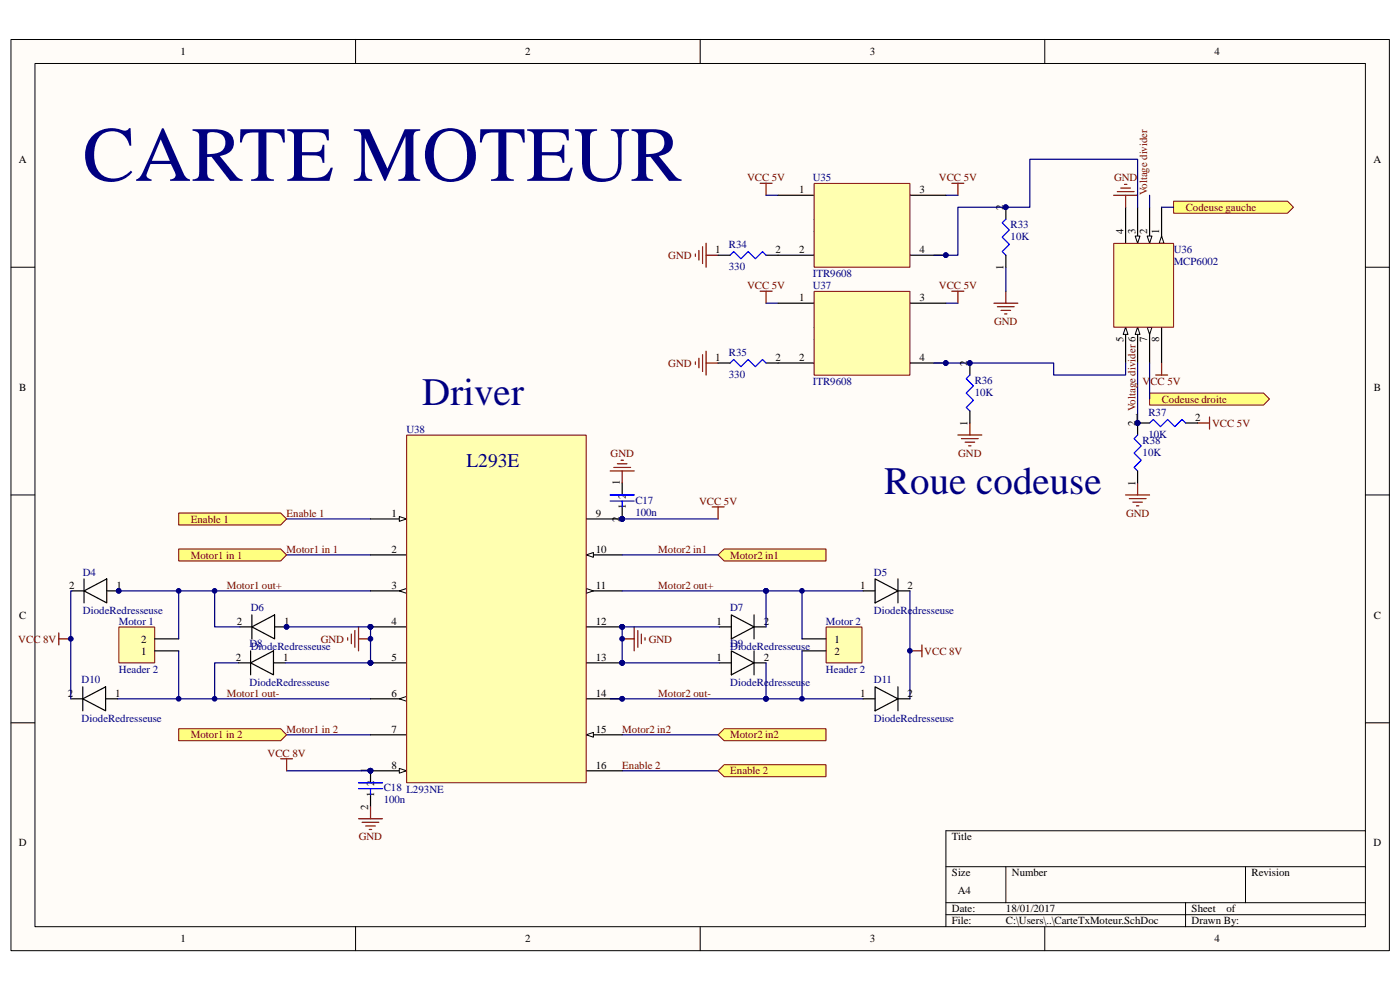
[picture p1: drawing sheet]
<svg xmlns="http://www.w3.org/2000/svg" width="420mm" height="297mm" viewBox="0 0 420 297" stroke-linecap="round" stroke-linejoin="round" font-family="sans-serif">
<path d="M3.3 11.9h413.7v273.3h-413.7z" fill="#fffcf8"/>
<path d="M3.3 11.9h413.7v273.3h-413.7z" fill="none" stroke="#000" stroke-width=".3"/>
<path d="M10.5 19.1h399.3v258.9h-399.3z" fill="#fffcf8"/>
<g fill="none" stroke="#000" stroke-width=".3">
<path d="M10.5 19h399.3v259h-399.3zM106.7 11.8v7.2M210.1 11.8v7.2M313.6 11.8v7.2M3.3 80.2h7.1M409.8 80.2h7.2M3.3 148.5h7.1M409.8 148.5h7.2M3.3 216.9h7.1M409.8 216.9h7.2M409.8 249.3h-125.9v28.7M106.7 278v7.2"/>
<path d="M210.1 278v7.2M283.9 260.1h125.9M283.9 270.8h125.9M283.9 274.4h125.9M301.9 260.1v10.7M313.6 278v7.2M355.8 270.8v7.2M373.8 260.1v10.7"/>
</g>
<path d="M186.7 191.7h3.6M190.3 188.1v7.2M191.4 189.2v5M192.5 190.2v2.9M193.6 191.3v.8" fill="none" stroke="#800000" stroke-width=".36"/>
<circle cx="186.7" cy="191.7" r=".7" fill="#000080"/>
<circle cx="186.7" cy="191.7" r=".7" fill="none" stroke="#000080" stroke-width=".3"/>
<path d="M17.6 189.9v3.6M17.6 191.7h3.6" fill="none" stroke="#800000" stroke-width=".36"/>
<circle cx="21.2" cy="191.7" r=".71" fill="#000080"/>
<circle cx="21.2" cy="191.7" r=".71" fill="none" stroke="#000080" stroke-width=".3"/>
<path d="M104.3 191.3v.8M105.4 190.2v2.9M106.5 189.2v5M107.6 188.1v7.2M107.6 191.7h3.6" fill="none" stroke="#800000" stroke-width=".36"/>
<circle cx="111.2" cy="191.7" r=".71" fill="#000080"/>
<circle cx="111.2" cy="191.7" r=".71" fill="none" stroke="#000080" stroke-width=".3"/>
<path d="M71.6 198.9h-7.2v10.8" fill="none" stroke="#000080" stroke-width=".36"/>
<circle cx="64.4" cy="209.7" r=".7" fill="#000080"/>
<circle cx="64.4" cy="209.7" r=".7" fill="none" stroke="#000080" stroke-width=".3"/>
<path d="M273.1 177.3v32.4" fill="none" stroke="#000080" stroke-width=".36"/>
<path d="M273.1 195.3h3.6M276.7 193.5v3.6" fill="none" stroke="#800000" stroke-width=".36"/>
<circle cx="273.1" cy="195.3" r=".71" fill="#000080"/>
<circle cx="273.1" cy="195.3" r=".71" fill="none" stroke="#000080" stroke-width=".3"/>
<path d="M86 155.7h25.2M35.3 177.3h75.9M86 166.5h25.2M229.9 177.3h29.1M35.3 209.7h75.9M86 220.5h25.2M186.7 220.5h28.8M186.7 231.3h28.8" fill="none" stroke="#000080" stroke-width=".36"/>
<circle cx="229.9" cy="177.3" r=".7" fill="#000080"/>
<circle cx="229.9" cy="177.3" r=".7" fill="none" stroke="#000080" stroke-width=".3"/>
<path d="M229.9 209.7h29.1" fill="none" stroke="#000080" stroke-width=".36"/>
<circle cx="229.9" cy="209.7" r=".7" fill="#000080"/>
<circle cx="229.9" cy="209.7" r=".7" fill="none" stroke="#000080" stroke-width=".3"/>
<path d="M53.6 153.9h30.6l1.8 1.8-1.8 1.8h-30.6z" fill-rule="evenodd" fill="#ffff80"/>
<path d="M53.6 153.9h30.6l1.8 1.8-1.8 1.8h-30.6z" fill="none" stroke="#800000" stroke-width=".3"/>
<path d="M53.6 164.7h30.6l1.8 1.8-1.8 1.8h-30.6z" fill-rule="evenodd" fill="#ffff80"/>
<path d="M53.6 164.7h30.6l1.8 1.8-1.8 1.8h-30.6z" fill="none" stroke="#800000" stroke-width=".3"/>
<path d="M53.6 218.7h30.6l1.8 1.8-1.8 1.7h-30.6z" fill-rule="evenodd" fill="#ffff80"/>
<path d="M53.6 218.7h30.6l1.8 1.8-1.8 1.7h-30.6z" fill="none" stroke="#800000" stroke-width=".3"/>
<path d="M215.5 231.3l1.8-1.9h30.6v3.6h-30.6z" fill-rule="evenodd" fill="#ffff80"/>
<path d="M215.5 231.3l1.8-1.9h30.6v3.6h-30.6z" fill="none" stroke="#800000" stroke-width=".3"/>
<path d="M215.5 220.5l1.8-1.8h30.6v3.5h-30.6z" fill-rule="evenodd" fill="#ffff80"/>
<path d="M215.5 220.5l1.8-1.8h30.6v3.5h-30.6z" fill="none" stroke="#800000" stroke-width=".3"/>
<path d="M248 188.2h10.7v10.7h-10.7z" fill="#ffffb0"/>
<path d="M247.9 188.1h10.8v10.8h-10.8z" fill="none" stroke="#800000" stroke-width=".3"/>
<path d="M240.7 191.7h7.2M240.7 195.3h7.2" fill="none" stroke="#000" stroke-width=".36"/>
<path d="M240.7 177.3v14.4" fill="none" stroke="#000080" stroke-width=".36"/>
<circle cx="240.7" cy="177.3" r=".7" fill="#000080"/>
<circle cx="240.7" cy="177.3" r=".7" fill="none" stroke="#000080" stroke-width=".3"/>
<path d="M240.7 195.3v14.4" fill="none" stroke="#000080" stroke-width=".36"/>
<circle cx="240.7" cy="209.7" r=".7" fill="#000080"/>
<circle cx="240.7" cy="209.7" r=".7" fill="none" stroke="#000080" stroke-width=".3"/>
<path d="M35.7 188.2h10.7v10.7h-10.7z" fill="#ffffb0"/>
<path d="M35.7 188.1h10.7v10.8h-10.7z" fill="none" stroke="#800000" stroke-width=".3"/>
<path d="M46.4 195.3h7.2M46.4 191.7h7.2" fill="none" stroke="#000" stroke-width=".36"/>
<path d="M53.6 177.3v14.4" fill="none" stroke="#000080" stroke-width=".36"/>
<circle cx="53.6" cy="177.3" r=".69" fill="#000080"/>
<circle cx="53.6" cy="177.3" r=".69" fill="none" stroke="#000080" stroke-width=".3"/>
<path d="M53.6 195.3v14.4" fill="none" stroke="#000080" stroke-width=".36"/>
<circle cx="53.6" cy="209.7" r=".7" fill="#000080"/>
<circle cx="53.6" cy="209.7" r=".7" fill="none" stroke="#000080" stroke-width=".3"/>
<g fill="none" stroke="#000" stroke-width=".36">
<path d="M259 177.3h3.6M262.6 173.7l6.9 3.6-6.9 3.6zM269.5 173.7v7.2M269.5 177.3h3.6M72 188.1h3.6M75.6 188.1l6.8-3.6v7.2zM75.6 184.5v7.2M82.4 188.1h3.6M215.9 188.1h3.6M215.9 198.9h3.6M219.5 184.5l6.8 3.6-6.8 3.6zM219.5 195.3l6.8 3.6-6.8 3.6z"/>
<path d="M226.3 184.5v7.2M226.3 195.3v7.2M226.3 188.1h3.6M226.3 198.9h3.6M259 209.7h3.6M262.6 206.1l6.9 3.6-6.9 3.6zM269.5 206.1v7.2M269.5 209.7h3.6"/>
</g>
<circle cx="86" cy="188.1" r=".7" fill="#000080"/>
<circle cx="86" cy="188.1" r=".7" fill="none" stroke="#000080" stroke-width=".3"/>
<circle cx="86" cy="188.1" r=".7" fill="#000080"/>
<circle cx="86" cy="188.1" r=".7" fill="none" stroke="#000080" stroke-width=".3"/>
<path d="M21.6 177.3h3.6M25.2 177.3l6.8-3.6v7.2zM25.2 173.7v7.2M32 177.3h3.6M71.6 198.9h3.6M75.2 198.9l6.9-3.6v7.2zM75.2 195.3v7.2M82.1 198.9h3.5M21.2 209.7h3.6M24.8 209.7l6.9-3.6v7.2zM24.8 206.1v7.2M31.7 209.7h3.6" fill="none" stroke="#000" stroke-width=".36"/>
<circle cx="35.6" cy="177.3" r=".69" fill="#000080"/>
<circle cx="35.6" cy="177.3" r=".69" fill="none" stroke="#000080" stroke-width=".3"/>
<circle cx="35.6" cy="177.3" r=".69" fill="#000080"/>
<circle cx="35.6" cy="177.3" r=".69" fill="none" stroke="#000080" stroke-width=".3"/>
<path d="M186.7 144.9v3.6M186.7 152.1v3.6" fill="none" stroke="#000" stroke-width=".36"/>
<circle cx="186.7" cy="155.7" r=".69" fill="#000080"/>
<circle cx="186.7" cy="155.7" r=".69" fill="none" stroke="#000080" stroke-width=".3"/>
<path d="M183.1 148.5h7.2M183.1 150.3h7.2M186.7 150.3v1.8" fill="none" stroke="#00f" stroke-width=".36"/>
<circle cx="186.7" cy="155.7" r=".69" fill="#000080"/>
<circle cx="186.7" cy="155.7" r=".69" fill="none" stroke="#000080" stroke-width=".3"/>
<path d="M185.3 139.1h2.9M186.4 138.1h.7M183.1 141.3h7.2M184.2 140.3h5.1M186.7 141.3v3.6" fill="none" stroke="#800000" stroke-width=".36"/>
<path d="M111.2 231.3v3.6" fill="none" stroke="#000" stroke-width=".36"/>
<circle cx="111.2" cy="231.2" r=".7" fill="#000080"/>
<circle cx="111.2" cy="231.2" r=".7" fill="none" stroke="#000080" stroke-width=".3"/>
<path d="M111.2 238.5v3.6" fill="none" stroke="#000" stroke-width=".36"/>
<path d="M107.6 234.9h7.2M107.6 236.6h7.2M111.2 236.6v1.9" fill="none" stroke="#00f" stroke-width=".36"/>
<circle cx="111.2" cy="231.2" r=".7" fill="#000080"/>
<circle cx="111.2" cy="231.2" r=".7" fill="none" stroke="#000080" stroke-width=".3"/>
<path d="M107.6 245.7h7.2M108.7 246.7h5M109.8 247.8h2.8M110.8 248.9h.7M111.2 242.1v3.6" fill="none" stroke="#800000" stroke-width=".36"/>
<path d="M215.5 166.5l1.8-1.8h30.6v3.6h-30.6z" fill-rule="evenodd" fill="#ffff80"/>
<path d="M215.5 166.5l1.8-1.8h30.6v3.6h-30.6z" fill="none" stroke="#800000" stroke-width=".3"/>
<path d="M111.2 155.7h10.8" fill="none" stroke="#000" stroke-width=".36"/>
<path d="M119.8 155l2.2 .7-2.2 .7z" fill="#fffcf8"/>
<path d="M119.8 155l2.2 .7-2.2 .7z" fill="none" stroke="#000" stroke-width=".3"/>
<path d="M111.2 166.5h10.8M111.2 177.3h10.8" fill="none" stroke="#000" stroke-width=".36"/>
<path d="M119.8 177.3l2.2-.7v1.4z" fill="#fffcf8"/>
<path d="M119.8 177.3l2.2-.7v1.4z" fill="none" stroke="#000" stroke-width=".3"/>
<path d="M111.2 188.1h10.8" fill="none" stroke="#000" stroke-width=".36"/>
<circle cx="111.2" cy="188.1" r=".71" fill="#000080"/>
<circle cx="111.2" cy="188.1" r=".71" fill="none" stroke="#000080" stroke-width=".3"/>
<path d="M111.2 198.9h10.8" fill="none" stroke="#000" stroke-width=".36"/>
<circle cx="111.2" cy="198.9" r=".71" fill="#000080"/>
<circle cx="111.2" cy="198.9" r=".71" fill="none" stroke="#000080" stroke-width=".3"/>
<path d="M111.2 209.7h10.8" fill="none" stroke="#000" stroke-width=".36"/>
<path d="M119.8 209.7l2.2-.7v1.4z" fill="#fffcf8"/>
<path d="M119.8 209.7l2.2-.7v1.4z" fill="none" stroke="#000" stroke-width=".3"/>
<path d="M111.2 220.5h10.8M111.2 231.3h10.8" fill="none" stroke="#000" stroke-width=".36"/>
<path d="M119.8 230.5l2.2 .8-2.2 .7z" fill="#fffcf8"/>
<path d="M119.8 230.5l2.2 .8-2.2 .7z" fill="none" stroke="#000" stroke-width=".3"/>
<circle cx="111.2" cy="231.2" r=".7" fill="#000080"/>
<circle cx="111.2" cy="231.2" r=".7" fill="none" stroke="#000080" stroke-width=".3"/>
<path d="M175.9 155.7h10.8" fill="none" stroke="#000" stroke-width=".36"/>
<circle cx="186.7" cy="155.7" r=".69" fill="#000080"/>
<circle cx="186.7" cy="155.7" r=".69" fill="none" stroke="#000080" stroke-width=".3"/>
<path d="M175.9 166.5h10.8" fill="none" stroke="#000" stroke-width=".36"/>
<path d="M175.9 166.5l2.2-.7v1.4z" fill="#fffcf8"/>
<path d="M175.9 166.5l2.2-.7v1.4z" fill="none" stroke="#000" stroke-width=".3"/>
<path d="M175.9 177.3h10.8" fill="none" stroke="#000" stroke-width=".36"/>
<path d="M175.9 176.6l2.2 .7-2.2 .7z" fill="#fffcf8"/>
<path d="M175.9 176.6l2.2 .7-2.2 .7z" fill="none" stroke="#000" stroke-width=".3"/>
<path d="M175.9 188.1h10.8" fill="none" stroke="#000" stroke-width=".36"/>
<circle cx="186.7" cy="188.1" r=".7" fill="#000080"/>
<circle cx="186.7" cy="188.1" r=".7" fill="none" stroke="#000080" stroke-width=".3"/>
<path d="M175.9 198.9h10.8" fill="none" stroke="#000" stroke-width=".36"/>
<circle cx="186.7" cy="198.9" r=".7" fill="#000080"/>
<circle cx="186.7" cy="198.9" r=".7" fill="none" stroke="#000080" stroke-width=".3"/>
<path d="M175.9 209.7h10.8" fill="none" stroke="#000" stroke-width=".36"/>
<circle cx="186.7" cy="209.7" r=".7" fill="#000080"/>
<circle cx="186.7" cy="209.7" r=".7" fill="none" stroke="#000080" stroke-width=".3"/>
<path d="M175.9 220.5h10.8" fill="none" stroke="#000" stroke-width=".36"/>
<path d="M175.9 220.5l2.2-.7v1.4z" fill="#fffcf8"/>
<path d="M175.9 220.5l2.2-.7v1.4z" fill="none" stroke="#000" stroke-width=".3"/>
<path d="M175.9 231.3h10.8" fill="none" stroke="#000" stroke-width=".36"/>
<path d="M122.1 130.6h53.8v104.3h-53.8z" fill="#ffffb0"/>
<path d="M122 130.6h53.9v104.3h-53.9z" fill="none" stroke="#800000" stroke-width=".3"/>
<circle cx="111.2" cy="188.1" r=".71" fill="#000080"/>
<circle cx="111.2" cy="188.1" r=".71" fill="none" stroke="#000080" stroke-width=".3"/>
<circle cx="111.2" cy="198.9" r=".71" fill="#000080"/>
<circle cx="111.2" cy="198.9" r=".71" fill="none" stroke="#000080" stroke-width=".3"/>
<circle cx="111.2" cy="231.2" r=".7" fill="#000080"/>
<circle cx="111.2" cy="231.2" r=".7" fill="none" stroke="#000080" stroke-width=".3"/>
<circle cx="186.7" cy="155.7" r=".69" fill="#000080"/>
<circle cx="186.7" cy="155.7" r=".69" fill="none" stroke="#000080" stroke-width=".3"/>
<circle cx="186.7" cy="188.1" r=".7" fill="#000080"/>
<circle cx="186.7" cy="188.1" r=".7" fill="none" stroke="#000080" stroke-width=".3"/>
<circle cx="186.7" cy="198.9" r=".7" fill="#000080"/>
<circle cx="186.7" cy="198.9" r=".7" fill="none" stroke="#000080" stroke-width=".3"/>
<circle cx="186.7" cy="209.7" r=".7" fill="#000080"/>
<circle cx="186.7" cy="209.7" r=".7" fill="none" stroke="#000080" stroke-width=".3"/>
<path d="M186.7 155.7h28.8M186.7 166.5h28.8" fill="none" stroke="#000080" stroke-width=".36"/>
<circle cx="186.7" cy="155.7" r=".69" fill="#000080"/>
<circle cx="186.7" cy="155.7" r=".69" fill="none" stroke="#000080" stroke-width=".3"/>
<path d="M86 231.3h25.2" fill="none" stroke="#000080" stroke-width=".36"/>
<circle cx="111.2" cy="231.2" r=".7" fill="#000080"/>
<circle cx="111.2" cy="231.2" r=".7" fill="none" stroke="#000080" stroke-width=".3"/>
<path d="M345 117.9h34.2l1.8 1.8-1.8 1.8h-34.2z" fill-rule="evenodd" fill="#ffff80"/>
<path d="M345 117.9h34.2l1.8 1.8-1.8 1.8h-34.2z" fill="none" stroke="#800000" stroke-width=".3"/>
<path d="M352.2 60.4h34.2l1.8 1.8-1.8 1.8h-34.2z" fill-rule="evenodd" fill="#ffff80"/>
<path d="M352.2 60.4h34.2l1.8 1.8-1.8 1.8h-34.2z" fill="none" stroke="#800000" stroke-width=".3"/>
<path d="M213.7 152.1h3.6M215.5 152.1v3.6M84.2 227.7h3.6M86 227.7v3.6" fill="none" stroke="#800000" stroke-width=".36"/>
<path d="M64.4 177.3v10.8h7.6" fill="none" stroke="#000080" stroke-width=".36"/>
<circle cx="64.4" cy="177.3" r=".69" fill="#000080"/>
<circle cx="64.4" cy="177.3" r=".69" fill="none" stroke="#000080" stroke-width=".3"/>
<path d="M301.9 80.2v7.2M21.6 177.3h-.4v32.4M229.9 177.3v10.8" fill="none" stroke="#000080" stroke-width=".36"/>
<g fill="none" stroke="#800000" stroke-width=".36">
<path d="M228.1 55h3.6M229.9 55v3.6M285.7 55h3.6M287.5 55v3.6M208.7 76.2v.7M209.8 75.1v2.9M210.9 74v5.1M211.9 73v7.2M211.9 76.6h3.6M228.1 87.4h3.6M229.9 87.4v3.6M285.7 87.4h3.6"/>
<path d="M287.5 87.4v3.6M298.3 91h7.2M299.3 92h5.1M300.4 93.1h2.9M301.5 94.2h.7M301.9 87.4v3.6M208.7 108.6v.7M209.8 107.5v2.9M210.9 106.4v5.1M211.9 105.4v7.1M211.9 108.9h3.6M287.5 130.5h7.2"/>
<path d="M288.5 131.6h5.1M289.6 132.7h2.9M290.7 133.8h.7M291.1 126.9v3.6"/>
</g>
<circle cx="229.9" cy="177.3" r=".7" fill="#000080"/>
<circle cx="229.9" cy="177.3" r=".7" fill="none" stroke="#000080" stroke-width=".3"/>
<path d="M186.7 177.3h43.2" fill="none" stroke="#000080" stroke-width=".36"/>
<circle cx="229.9" cy="177.3" r=".7" fill="#000080"/>
<circle cx="229.9" cy="177.3" r=".7" fill="none" stroke="#000080" stroke-width=".3"/>
<path d="M229.9 198.9v10.8" fill="none" stroke="#000080" stroke-width=".36"/>
<circle cx="229.9" cy="209.7" r=".7" fill="#000080"/>
<circle cx="229.9" cy="209.7" r=".7" fill="none" stroke="#000080" stroke-width=".3"/>
<path d="M183.1 209.7h46.8" fill="none" stroke="#000080" stroke-width=".36"/>
<circle cx="229.9" cy="209.7" r=".7" fill="#000080"/>
<circle cx="229.9" cy="209.7" r=".7" fill="none" stroke="#000080" stroke-width=".3"/>
<path d="M85.6 198.9h25.6" fill="none" stroke="#000080" stroke-width=".36"/>
<circle cx="111.2" cy="198.9" r=".71" fill="#000080"/>
<circle cx="111.2" cy="198.9" r=".71" fill="none" stroke="#000080" stroke-width=".3"/>
<path d="M111.2 188.1v10.8" fill="none" stroke="#000080" stroke-width=".36"/>
<circle cx="111.2" cy="198.9" r=".71" fill="#000080"/>
<circle cx="111.2" cy="198.9" r=".71" fill="none" stroke="#000080" stroke-width=".3"/>
<circle cx="111.2" cy="188.1" r=".71" fill="#000080"/>
<circle cx="111.2" cy="188.1" r=".71" fill="none" stroke="#000080" stroke-width=".3"/>
<path d="M85.6 188.1h25.6" fill="none" stroke="#000080" stroke-width=".36"/>
<circle cx="111.2" cy="188.1" r=".71" fill="#000080"/>
<circle cx="111.2" cy="188.1" r=".71" fill="none" stroke="#000080" stroke-width=".3"/>
<path d="M186.7 198.9h29.2" fill="none" stroke="#000080" stroke-width=".36"/>
<circle cx="186.7" cy="198.9" r=".7" fill="#000080"/>
<circle cx="186.7" cy="198.9" r=".7" fill="none" stroke="#000080" stroke-width=".3"/>
<path d="M186.7 188.1v10.8" fill="none" stroke="#000080" stroke-width=".36"/>
<circle cx="186.7" cy="198.9" r=".7" fill="#000080"/>
<circle cx="186.7" cy="198.9" r=".7" fill="none" stroke="#000080" stroke-width=".3"/>
<circle cx="186.7" cy="188.1" r=".7" fill="#000080"/>
<circle cx="186.7" cy="188.1" r=".7" fill="none" stroke="#000080" stroke-width=".3"/>
<path d="M186.7 188.1h29.2" fill="none" stroke="#000080" stroke-width=".36"/>
<circle cx="186.7" cy="188.1" r=".7" fill="#000080"/>
<circle cx="186.7" cy="188.1" r=".7" fill="none" stroke="#000080" stroke-width=".3"/>
<path d="M348.6 62.2v10.8" fill="none" stroke="#000" stroke-width=".36"/>
<path d="M348.6 70.8l.7 2.2h-1.4z" fill="#fffcf8"/>
<path d="M348.6 70.8l.7 2.2h-1.4z" fill="none" stroke="#000" stroke-width=".3"/>
<path d="M345 62.2v10.8" fill="none" stroke="#000" stroke-width=".36"/>
<path d="M344.3 70.8h1.4l-.7 2.2z" fill="#fffcf8"/>
<path d="M344.3 70.8h1.4l-.7 2.2z" fill="none" stroke="#000" stroke-width=".3"/>
<path d="M341.4 62.2v10.8" fill="none" stroke="#000" stroke-width=".36"/>
<path d="M340.7 70.8h1.4l-.7 2.2z" fill="#fffcf8"/>
<path d="M340.7 70.8h1.4l-.7 2.2z" fill="none" stroke="#000" stroke-width=".3"/>
<path d="M337.8 62.2v10.8M337.8 98.2v10.7" fill="none" stroke="#000" stroke-width=".36"/>
<path d="M337.8 98.2l.7 2.1h-1.4z" fill="#fffcf8"/>
<path d="M337.8 98.2l.7 2.1h-1.4z" fill="none" stroke="#000" stroke-width=".3"/>
<path d="M341.4 98.2v10.7" fill="none" stroke="#000" stroke-width=".36"/>
<path d="M341.4 98.2l.7 2.1h-1.4z" fill="#fffcf8"/>
<path d="M341.4 98.2l.7 2.1h-1.4z" fill="none" stroke="#000" stroke-width=".3"/>
<path d="M345 98.2v10.7" fill="none" stroke="#000" stroke-width=".36"/>
<path d="M344.3 98.2h1.4l-.7 2.1z" fill="#fffcf8"/>
<path d="M344.3 98.2h1.4l-.7 2.1z" fill="none" stroke="#000" stroke-width=".3"/>
<path d="M348.6 98.2v10.7" fill="none" stroke="#000" stroke-width=".36"/>
<path d="M334.3 73.1h17.9v25.1h-17.9z" fill="#ffffb0"/>
<path d="M334.3 73h17.9v25.2h-17.9z" fill="none" stroke="#800000" stroke-width=".3"/>
<path d="M341.4 108.9v18M345 108.9v10.8" fill="none" stroke="#000080" stroke-width=".36"/>
<circle cx="341.4" cy="126.9" r=".7" fill="#000080"/>
<circle cx="341.4" cy="126.9" r=".7" fill="none" stroke="#000080" stroke-width=".3"/>
<g fill="none" stroke="#800000" stroke-width=".36">
<path d="M334.2 58.6h7.2M335.3 57.5h5M336.4 56.4h2.8M337.5 55.3h.7M337.8 58.6v3.6M346.8 112.5h3.6M348.6 108.9v3.6M359.4 126.9h3.6M363 125.1v3.6M337.8 148.5h7.2M338.9 149.6h5M340 150.7h2.8"/>
<path d="M341.1 151.8h.7M341.4 144.9v3.6"/>
</g>
<path d="M229.9 58.6h3.6M283.9 58.6h3.6M345 58.6v3.6M348.6 62.2h3.6M229.9 91h3.6M283.9 91h3.6" fill="none" stroke="#000080" stroke-width=".36"/>
<path d="M233.5 91h10.8M273.1 91h10.8M233.5 108.9h10.8M273.1 108.9h10.8" fill="none" stroke="#000" stroke-width=".36"/>
<circle cx="283.8" cy="108.9" r=".71" fill="#000080"/>
<circle cx="283.8" cy="108.9" r=".71" fill="none" stroke="#000080" stroke-width=".3"/>
<path d="M244.3 91h3.6v7.2M244.3 98.2h7.2l-3.6 3.6zM255.1 98.2h7.2M259.4 97.2l2.9 1-2.9 .9M265.9 94.6v10.8M273.1 91h-3.6v3.6l-3.6 3.6M244.3 101.8h7.2M247.9 101.8v7.1h-3.6M255.1 101.8h7.2M259.4 100.8l2.9 1-2.9 .9M265.9 101.8l3.6 3.6v3.5h3.6M268.1 102.7l1.4 2.7-2.7-1.4" fill="none" stroke="#11037f" stroke-width=".36"/>
<path d="M244.4 87.5h28.7v25.1h-28.7z" fill="#ffffb0"/>
<path d="M244.3 87.4h28.8v25.2h-28.8z" fill="none" stroke="#800000" stroke-width=".3"/>
<circle cx="283.8" cy="108.9" r=".71" fill="#000080"/>
<circle cx="283.8" cy="108.9" r=".71" fill="none" stroke="#000080" stroke-width=".3"/>
<path d="M280.3 108.9h35.9v3.6h21.6v-3.6" fill="none" stroke="#000080" stroke-width=".36"/>
<path d="M233.5 58.6h10.8M273.1 58.6h10.8M233.5 76.6h10.8M273.1 76.6h10.8" fill="none" stroke="#000" stroke-width=".36"/>
<circle cx="283.9" cy="76.6" r=".7" fill="#000080"/>
<circle cx="283.9" cy="76.6" r=".7" fill="none" stroke="#000080" stroke-width=".3"/>
<path d="M244.3 58.6h3.6v7.2M273.1 58.6h-3.6v3.6l-3.6 3.6M244.3 65.8h7.2l-3.6 3.6zM244.3 69.4h7.2M247.9 69.4v7.2h-3.6M255.1 69.4h7.2M255.1 65.8h7.2M259.4 64.8l2.9 1-2.9 1M259.4 68.4l2.9 1-2.9 1M265.9 69.4l3.6 3.6v3.6h3.6M265.9 62.2v10.8M268.1 70.3l1.4 2.7-2.7-1.4" fill="none" stroke="#11037f" stroke-width=".36"/>
<path d="M244.4 55.1h28.7v25.1h-28.7z" fill="#ffffb0"/>
<path d="M244.3 55h28.8v25.2h-28.8z" fill="none" stroke="#800000" stroke-width=".3"/>
<circle cx="283.9" cy="76.6" r=".7" fill="#000080"/>
<circle cx="283.9" cy="76.6" r=".7" fill="none" stroke="#000080" stroke-width=".3"/>
<path d="M341.4 126.9h3.6M355.8 126.9h3.6" fill="none" stroke="#000" stroke-width=".36"/>
<path d="M345 126.9l1.1-1 2.2 2.1 2.1-2.1 2.2 2.1 2.1-2.1 1.1 1" fill="none" stroke="#00f" stroke-width=".36"/>
<circle cx="341.4" cy="126.9" r=".7" fill="#000080"/>
<circle cx="341.4" cy="126.9" r=".7" fill="none" stroke="#000080" stroke-width=".3"/>
<circle cx="341.4" cy="126.9" r=".7" fill="#000080"/>
<circle cx="341.4" cy="126.9" r=".7" fill="none" stroke="#000080" stroke-width=".3"/>
<path d="M341.4 126.9v3.6" fill="none" stroke="#000" stroke-width=".36"/>
<circle cx="341.4" cy="126.9" r=".7" fill="#000080"/>
<circle cx="341.4" cy="126.9" r=".7" fill="none" stroke="#000080" stroke-width=".3"/>
<path d="M341.4 130.5l-1.1 1.1 2.2 2.2-2.2 2.1 2.2 2.2-2.2 2.2 1.1 1" fill="none" stroke="#00f" stroke-width=".36"/>
<path d="M341.4 141.3v3.6" fill="none" stroke="#000" stroke-width=".36"/>
<circle cx="341.4" cy="126.9" r=".7" fill="#000080"/>
<circle cx="341.4" cy="126.9" r=".7" fill="none" stroke="#000080" stroke-width=".3"/>
<path d="M215.5 108.9h3.6M229.9 108.9h3.6M291.1 108.9v3.6" fill="none" stroke="#000" stroke-width=".36"/>
<path d="M219.1 108.9l1.1-1 2.2 2.1 2.1-2.1 2.2 2.1 2.1-2.1 1.1 1" fill="none" stroke="#00f" stroke-width=".36"/>
<circle cx="291" cy="108.9" r=".71" fill="#000080"/>
<circle cx="291" cy="108.9" r=".71" fill="none" stroke="#000080" stroke-width=".3"/>
<path d="M291.1 112.5l-1.1 1.1 2.1 2.2-2.1 2.1 2.1 2.2-2.1 2.2 1.1 1" fill="none" stroke="#00f" stroke-width=".36"/>
<path d="M291.1 123.3v3.6" fill="none" stroke="#000" stroke-width=".36"/>
<circle cx="291" cy="108.9" r=".71" fill="#000080"/>
<circle cx="291" cy="108.9" r=".71" fill="none" stroke="#000080" stroke-width=".3"/>
<path d="M215.5 76.6h3.6M229.9 76.6h3.6M301.9 62.2v3.6" fill="none" stroke="#000" stroke-width=".36"/>
<path d="M219.1 76.6l1.1-1.1 2.2 2.1 2.1-2.1 2.2 2.1 2.1-2.1 1.1 1.1" fill="none" stroke="#00f" stroke-width=".36"/>
<circle cx="301.8" cy="62.2" r=".7" fill="#000080"/>
<circle cx="301.8" cy="62.2" r=".7" fill="none" stroke="#000080" stroke-width=".3"/>
<path d="M301.9 65.8l-1.1 1 2.1 2.2-2.1 2.2 2.1 2.1-2.1 2.2 1.1 1.1" fill="none" stroke="#00f" stroke-width=".36"/>
<path d="M301.9 76.6v3.6" fill="none" stroke="#000" stroke-width=".36"/>
<circle cx="301.8" cy="62.2" r=".7" fill="#000080"/>
<circle cx="301.8" cy="62.2" r=".7" fill="none" stroke="#000080" stroke-width=".3"/>
<path d="M341.4 62.2v-14.4h-32.3v14.4h-21.6v14.4h-7.2" fill="none" stroke="#000080" stroke-width=".36"/>
<text font-size="23.4" fill="#000080" x="24.9" y="54.3">CARTE MOTEUR</text>
<g font-size="11.7" fill="#000080">
<text x="126.7" y="121.5">Driver</text>
<text x="265.4" y="148.2">Roue codeuse</text>
</g>
<text font-size="5.8" fill="#000080" x="140" y="140.1">L293E</text>
<g font-size="3.3">
<text x="54.2" y="16.5">1</text>
<text x="157.6" y="16.5">2</text>
<text x="261" y="16.5">3</text>
<text x="364.5" y="16.5">4</text>
<text x="5.7" y="48.9">A</text>
<text x="412.2" y="48.9">A</text>
<text x="239.8" y="57.9">1</text>
<text x="276" y="57.9">3</text>
<text x="301.1" y="62.9" transform="rotate(-90 301.1 62.9)">2</text>
<text x="337.1" y="70.1" transform="rotate(-90 337.1 70.1)">4</text>
<text x="340.7" y="70.1" transform="rotate(-90 340.7 70.1)">3</text>
<text x="344.3" y="70.1" transform="rotate(-90 344.3 70.1)">2</text>
<text x="347.9" y="70.1" transform="rotate(-90 347.9 70.1)">1</text>
<text x="214.6" y="75.9">1</text>
<text x="232.8" y="75.9">2</text>
<text x="239.8" y="75.9">2</text>
<text x="276" y="75.9">4</text>
<text x="301.1" y="81.1" transform="rotate(-90 301.1 81.1)">1</text>
<text x="239.8" y="90.3">1</text>
<text x="276" y="90.3">3</text>
<text x="337.1" y="102.7" transform="rotate(-90 337.1 102.7)">5</text>
<text x="344.3" y="102.7" transform="rotate(-90 344.3 102.7)">7</text>
<text x="347.9" y="102.7" transform="rotate(-90 347.9 102.7)">8</text>
<text x="214.6" y="108.2">1</text>
<text x="232.8" y="108.2">2</text>
<text x="239.8" y="108.2">2</text>
<text x="276" y="108.2">4</text>
<text x="290.4" y="109.7" transform="rotate(-90 290.4 109.7)">2</text>
<text x="5.8" y="117.3">B</text>
<text x="412.3" y="117.3">B</text>
<text x="290.4" y="127.8" transform="rotate(-90 290.4 127.8)">1</text>
<text x="340.5" y="126.2">1</text>
<text x="340.7" y="127.7" transform="rotate(-90 340.7 127.7)">2</text>
<text x="358.7" y="126.2">2</text>
<text x="186" y="145.7" transform="rotate(-90 186 145.7)">1</text>
<text x="187.9" y="149.6" transform="rotate(-90 187.9 149.6)">2</text>
<text x="340.7" y="145.8" transform="rotate(-90 340.7 145.8)">1</text>
<text x="117.5" y="155">1</text>
<text x="178.8" y="155">9</text>
<text x="187.9" y="152.7" transform="rotate(-90 187.9 152.7)">1</text>
<text x="186" y="156.6" transform="rotate(-90 186 156.6)">2</text>
<text x="117.5" y="165.8">2</text>
<text x="178.8" y="165.8">10</text>
<text x="20.7" y="176.6">2</text>
<text x="35" y="176.6">1</text>
<text x="117.5" y="176.6">3</text>
<text x="178.8" y="176.6">11</text>
<text x="258.1" y="176.6">1</text>
<text x="272.4" y="176.6">2</text>
<text x="5.8" y="185.6">C</text>
<text x="412.3" y="185.6">C</text>
<text x="71.1" y="187.4">2</text>
<text x="85.3" y="187.4">1</text>
<text x="117.5" y="187.4">4</text>
<text x="178.8" y="187.4">12</text>
<text x="215" y="187.4">1</text>
<text x="229.2" y="187.4">2</text>
<text x="42.3" y="196.4">1</text>
<text x="42.3" y="192.8">2</text>
<text x="250.4" y="192.8">1</text>
<text x="250.4" y="196.4">2</text>
<text x="70.7" y="198.2">2</text>
<text x="85" y="198.2">1</text>
<text x="117.5" y="198.2">5</text>
<text x="178.8" y="198.2">13</text>
<text x="215" y="198.2">1</text>
<text x="229.2" y="198.2">2</text>
<text x="20.4" y="209">2</text>
<text x="34.6" y="209">1</text>
<text x="117.5" y="209">6</text>
<text x="178.8" y="209">14</text>
<text x="258.1" y="209">1</text>
<text x="272.4" y="209">2</text>
<text x="117.5" y="219.8">7</text>
<text x="178.8" y="219.8">15</text>
<text x="110.5" y="232" transform="rotate(-90 110.5 232)">1</text>
<text x="117.5" y="230.6">8</text>
<text x="178.8" y="230.6">16</text>
<text x="112.3" y="239" transform="rotate(-90 112.3 239)">1</text>
<text x="112.3" y="236" transform="rotate(-90 112.3 236)">2</text>
<text x="110.5" y="243" transform="rotate(-90 110.5 243)">2</text>
<text x="5.7" y="254">D</text>
<text x="285.7" y="252.2">Title</text>
<text x="412.2" y="254">D</text>
<text x="285.7" y="263">Size</text>
<text x="303.7" y="263">Number</text>
<text x="375.6" y="263">Revision</text>
<text x="287.5" y="268.4">A4</text>
<text x="285.7" y="273.7">Date:</text>
<text x="301.9" y="273.7">18/01/2017</text>
<text x="357.6" y="273.7">Sheet</text>
<text x="368.1" y="273.7">of</text>
<text x="285.7" y="277.3">File:</text>
<text x="301.9" y="277.3">C:\Users\..\CarteTxMoteur.SchDoc</text>
<text x="357.6" y="277.3">Drawn By:</text>
<text x="54.2" y="282.7">1</text>
<text x="157.6" y="282.7">2</text>
<text x="261" y="282.7">3</text>
<text x="364.5" y="282.7">4</text>
</g>
<g font-size="3.3" fill="#800000">
<text x="224.2" y="54.3">VCC 5V</text>
<text x="281.8" y="54.3">VCC 5V</text>
<text x="334.3" y="54.3">GND</text>
<text x="344.3" y="58.6" transform="rotate(-90 344.3 58.6)">Voltage divider</text>
<text x="355.8" y="63.3">Codeuse gauche</text>
<text x="200.6" y="77.7">GND</text>
<text x="224.2" y="86.7">VCC 5V</text>
<text x="281.8" y="86.7">VCC 5V</text>
<text x="298.4" y="97.5">GND</text>
<text x="200.6" y="110.1">GND</text>
<text x="342.9" y="115.4">VCC 5V</text>
<text x="340.7" y="123.4" transform="rotate(-90 340.7 123.4)">Voltage divider 6</text>
<text x="348.6" y="120.9">Codeuse droite</text>
<text x="363.8" y="128.1">VCC 5V</text>
<text x="183.2" y="137">GND</text>
<text x="287.6" y="137">GND</text>
<text x="86" y="155">Enable 1</text>
<text x="209.8" y="151.4">VCC 5V</text>
<text x="337.9" y="155">GND</text>
<text x="57.3" y="156.8">Enable 1</text>
<text x="57.3" y="167.6">Motor1 in 1</text>
<text x="86" y="165.8">Motor1 in 1</text>
<text x="197.6" y="165.8">Motor2 in1</text>
<text x="219.1" y="167.6">Motor2 in1</text>
<text x="68.1" y="176.6">Motor1 out+</text>
<text x="197.6" y="176.6">Motor2 out+</text>
<text x="5.5" y="192.8">VCC 8V</text>
<text x="96.3" y="192.8">GND</text>
<text x="194.7" y="192.8">GND</text>
<text x="277.4" y="196.4">VCC 8V</text>
<text x="68.1" y="209">Motor1 out-</text>
<text x="197.6" y="209">Motor2 out-</text>
<text x="57.3" y="221.6">Motor1 in 2</text>
<text x="86" y="219.8">Motor1 in 2</text>
<text x="186.8" y="219.8">Motor2 in2</text>
<text x="219.1" y="221.6">Motor2 in2</text>
<text x="80.3" y="227">VCC 8V</text>
<text x="186.8" y="230.6">Enable 2</text>
<text x="219.1" y="232.4">Enable 2</text>
<text x="107.7" y="252.2">GND</text>
</g>
<g font-size="3.3" fill="#000080">
<text x="244" y="54.3">U35</text>
<text x="303.3" y="71.9">10K</text>
<text x="303.3" y="68.3">R33</text>
<text x="218.8" y="74.5">R34</text>
<text x="352.2" y="75.9">U36</text>
<text x="218.8" y="80.9">330</text>
<text x="244" y="83.1">ITR9608</text>
<text x="352.2" y="79.5">MCP6002</text>
<text x="244" y="86.7">U37</text>
<text x="218.8" y="106.8">R35</text>
<text x="218.8" y="113.3">330</text>
<text x="244" y="115.4">ITR9608</text>
<text x="292.5" y="118.7">10K</text>
<text x="292.5" y="115.1">R36</text>
<text x="344.7" y="124.8">R37</text>
<text x="122" y="129.8">U38</text>
<text x="344.7" y="131.3">10K</text>
<text x="342.9" y="136.7">10K</text>
<text x="342.9" y="133.1">R38</text>
<text x="190.7" y="154.7">100n</text>
<text x="190.7" y="151.1">C17</text>
<text x="24.9" y="172.7">D4</text>
<text x="262.3" y="172.7">D5</text>
<text x="24.9" y="184.1">DiodeRedresseuse</text>
<text x="75.3" y="183.4">D6</text>
<text x="219.1" y="183.4">D7</text>
<text x="262.3" y="184.1">DiodeRedresseuse</text>
<text x="35.7" y="187.4">Motor 1</text>
<text x="247.9" y="187.4">Motor 2</text>
<text x="74.9" y="194.2">D8</text>
<text x="75.3" y="194.9">DiodeRedresseuse</text>
<text x="219.1" y="194.9">DiodeRedresseuse</text>
<text x="219.1" y="194.2">D9</text>
<text x="35.7" y="201.8">Header 2</text>
<text x="247.9" y="201.8">Header 2</text>
<text x="24.5" y="205">D10</text>
<text x="74.9" y="205.7">DiodeRedresseuse</text>
<text x="219.1" y="205.7">DiodeRedresseuse</text>
<text x="262.3" y="205">D11</text>
<text x="24.5" y="216.5">DiodeRedresseuse</text>
<text x="262.3" y="216.5">DiodeRedresseuse</text>
<text x="115.2" y="237.4">C18 L293NE</text>
<text x="115.2" y="241">100n</text>
</g>
</svg>
